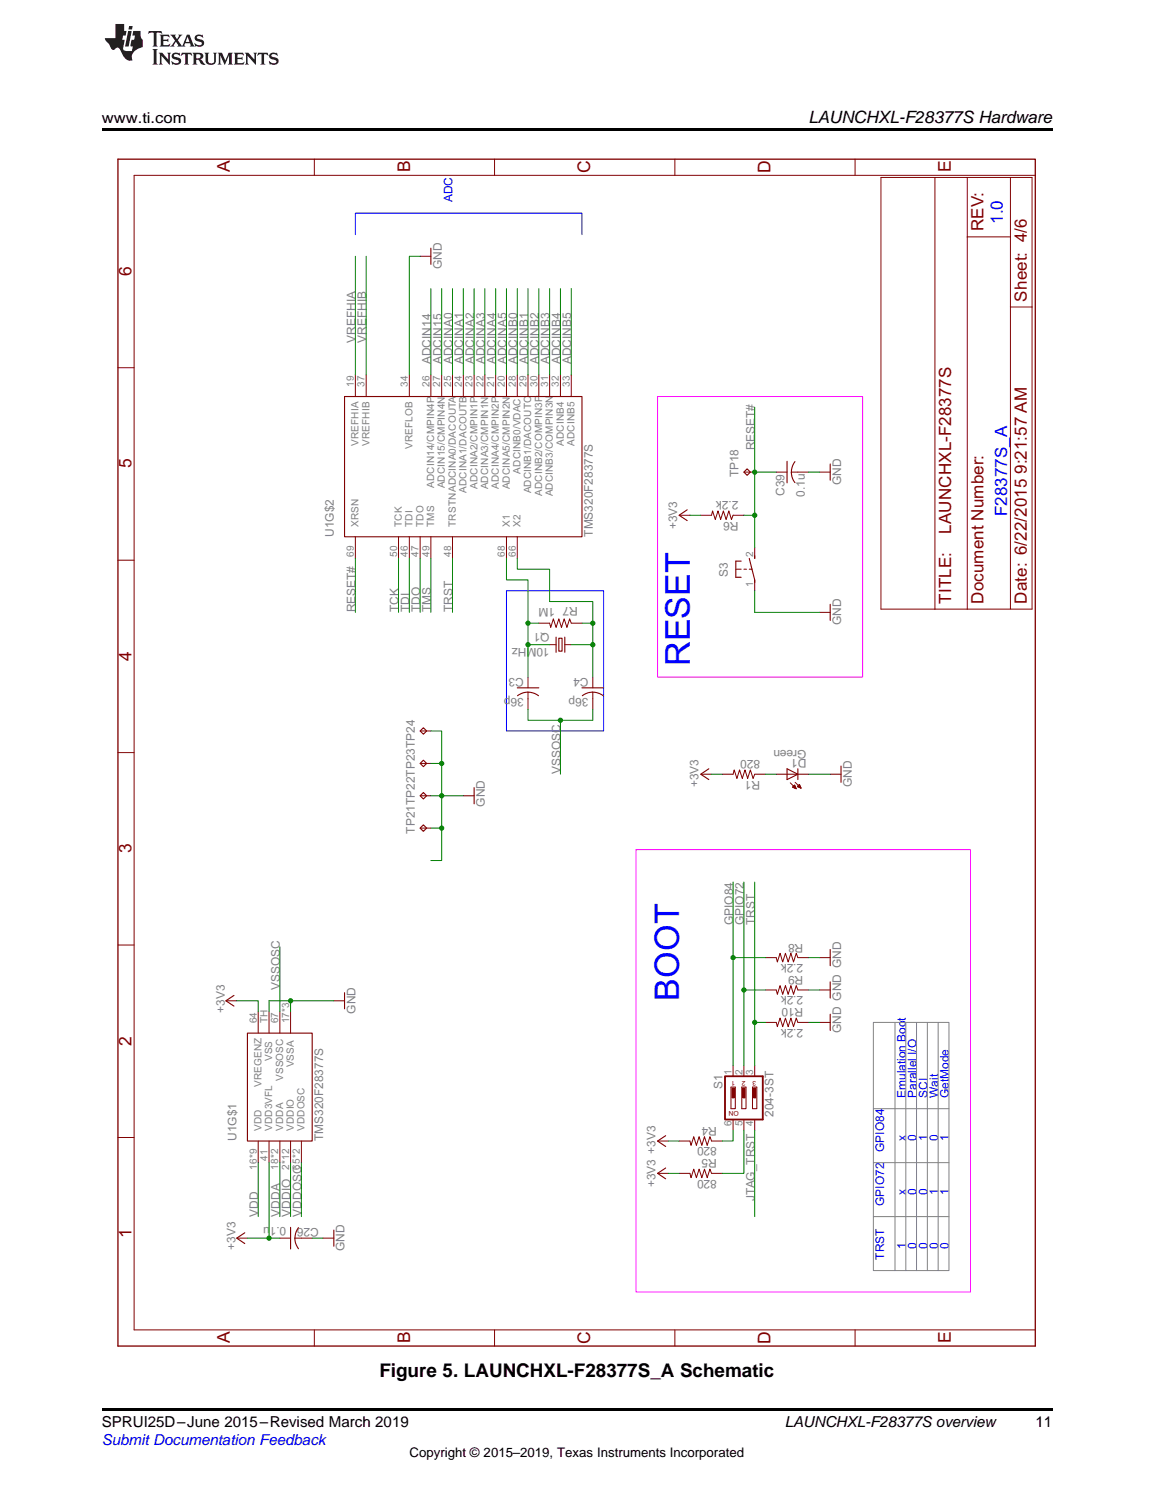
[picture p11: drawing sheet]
<svg xmlns="http://www.w3.org/2000/svg" width="216mm" height="279mm" viewBox="0 0 216 279" stroke-linecap="round" stroke-linejoin="round" font-family="sans-serif">
<path d="M19 263.5h177.8v.6h-177.8z" fill="#000"/>
<path d="M123 74.2h38.4v52.5h-38.4zM119 159h62.6v82.8h-62.6z" fill="none" stroke="#f0f" stroke-width=".19"/>
<path d="M66.5 43.9v-4h42.4v4M94.8 110.6h18.1v26.2h-18.1z" fill="none" stroke="#00f" stroke-width=".19"/>
<path d="M167.4 191.3v46.5" fill="none" stroke="#808080" stroke-width=".19"/>
<g fill="none" stroke="#800000" stroke-width=".19">
<path d="M131.1 96.4h2l.2-.8 .5 1.6 .5-1.6 .5 1.6 .5-1.6 .5 1.6 .6-1.6 .4 1.6 .4-.8h2M100.8 116.6h2l.2 .8 .5-1.6 .5 1.6 .6-1.6 .4 1.6 .6-1.6 .5 1.6 .5-1.6 .3 .8h2M153.3 114.6h2M98.8 126.7v2M98.8 129.5v3.3M102.8 120.6h1.2M105.7 120.6h1.2M110.9 126.7v2M110.9 129.5v3.3M131.1 144.9h2M135.1 144.9h2.1l.2-.8 .5 1.6 .5-1.6 .5 1.6 .5-1.6 .5 1.6 .5-1.6 .5 1.6 .3-.8h2M145.2 144.9h6.1"/>
<path d="M147.9 146.5l1.1 1.1M148.3 147.3h.1M148.4 147.2v.2M148.5 147.1v.3M148.6 147v.4M148.7 146.9l.3 .7-.7-.3zM148.7 147v.5M148.8 146.4l1.1 1.1M148.8 147.2v.3M148.9 147.4v.2M149.3 147.1v.1M149.3 147v.3"/>
<path d="M149.4 146.9v.4M149.5 146.8v.5M149.6 146.8l.3 .7-.7-.3zM149.6 146.9v.5M149.7 147.1v.3M149.8 147.3v.2M155.3 144.9h2M143.2 179.2h2l.2 .8 .5-1.6 .5 1.6 .5-1.6 .6 1.6 .5-1.6 .5 1.6 .5-1.6 .3 .8h2M153.3 179.2h2M143.2 185.3h2l.2 .8 .5-1.6 .5 1.6 .5-1.6 .6 1.6 .5-1.6 .5 1.6 .5-1.6 .3 .8h2M153.3 185.3h2M123 213.5h2"/>
<path d="M123 219.6h2M127.1 213.5h2l.2 .8 .5-1.6 .5 1.6 .5-1.6 .5 1.6 .5-1.6 .5 1.6 .5-1.6 .3 .8h2M127.1 219.6h2l.2 .8 .5-1.6 .5 1.6 .5-1.6 .5 1.6 .5-1.6 .5 1.6 .5-1.6 .3 .8h2M136.8 203.4h.8v4.1h-.8zM138.8 203.4h.8v4.1h-.8zM140.8 203.4h.8v4.1h-.8z"/>
</g>
<g fill="none" stroke="#800000" stroke-width=".21">
<path d="M104 119.2v2.9M104.6 119.4h.6v2.5h-.6zM105.7 119.2v2.9M155.3 113.1v3M96.8 128.7h4M98.8 129.5l-.8 .1-1.2 .6M98.8 129.5l1.2 .3 .7 .4M108.9 128.7h4M110.9 129.5l-.8 .1-1.2 .6M110.9 129.5l1.2 .3 .8 .4M132.6 143.9l-1.5 1 1.5 1M147.2 143.9l2.1 1-2.1 1z"/>
<path d="M149.3 143.9v2M157.3 143.4v3M155.3 177.7v3M155.3 183.8v3M124.5 212.5l-1.5 1 1.5 1.1M124.5 218.6l-1.5 1 1.5 1"/>
</g>
<path d="M135.6 201.4h7.1v8.1h-7.1z" fill="none" stroke="#800000" stroke-width=".34"/>
<path d="M136.9 203.6h.5v1.9h-.5z" fill="#800000"/>
<path d="M136.9 203.6h.5v1.9h-.5z" fill="none" stroke="#800000" stroke-width=".19"/>
<path d="M139 203.6h.4v1.9h-.4z" fill="#800000"/>
<path d="M139 203.6h.4v1.9h-.4z" fill="none" stroke="#800000" stroke-width=".19"/>
<path d="M141 203.6h.4v1.9h-.4z" fill="#800000"/>
<g fill="none" stroke="#800000" stroke-width=".19">
<path d="M58.8 29.8v3M92.5 29.8v3M126.3 29.8v3M160 29.8v3M174.9 33.2v80.8M181 33.2v80.8M189 33.2h-24.2v80.8h24.2M193.7 32.8h-168.6v216.1h168.6M78.6 48h2M181 44.3h8M189 44.3v-11.1h4.1v80.8h-4.1v-56.5M189 57.5h4.1"/>
<path d="M189 44.3v13.2M22.1 68.8h3M66.5 70.2v4M68.5 70.2v4M76.6 70.2v4M80.6 70.2v4M82.6 70.2v4M84.7 70.2v4M86.7 70.2v4M88.7 70.2v4M90.7 70.2v4M92.7 70.2v4"/>
<path d="M94.8 70.2v4M96.8 70.2v4M98.8 70.2v4M100.8 70.2v4M102.8 70.2v4M104.9 70.2v4M106.9 70.2v4M127.1 96.4h2M139.2 88.4h2M145.2 88.4h2M148.1 88.4h3.2M153.3 88.4h2"/>
<path d="M22.1 104.8h3M66.5 100.5v4M74.6 100.5v4M76.6 100.5v4M78.6 100.5v4M80.6 100.5v4M84.7 100.5v4M94.8 100.5v4M96.8 100.5v4M137.7 106.5h1M139.2 106.5h.5M140.2 106.5h.5"/>
<path d="M141.2 102.5v2M141.2 108.5v2.1M78.6 136.8h2M22.1 140.8h3M78.6 155h2M78.6 148.9h2M78.6 142.9h2M86.7 148.9h2M22.1 176.8h3M42.3 187.3h2M48.3 189.3v4M50.3 189.3v4"/>
<path d="M52.4 189.3v4M54.4 189.3v4M62.5 187.3h2M137.2 199.4v2M139.2 199.4v2M141.2 199.4v2M143.2 191.3h2l.2 .8 .5-1.6 .5 1.6 .5-1.6 .6 1.6 .5-1.6 .5 1.6 .5-1.6 .3 .8h2M153.3 191.3h2M22.1 212.9h3M48.3 213.5v4.1M50.3 213.5v4.1M52.4 213.5v4.1"/>
<path d="M54.4 213.5v4.1M56.4 213.5v4.1M137.2 209.5v2M139.2 209.5v2M141 203.6h.4v1.9h-.4zM141.2 209.5v2M44.3 231.7h2M52.4 231.7h2M55.2 231.7h3.2M60.4 231.7h2.1M58.8 248.9v3M92.5 248.9v3"/>
<path d="M126.3 248.9v3M160 248.9v3"/>
</g>
<g fill="none" stroke="#800000" stroke-width=".21">
<path d="M80.6 46.4v3.1M64.5 74.2h44.4v26.3h-44.4zM128.6 95.4l-1.5 1 1.5 1M139.2 88.4l.6-.7 .6 .7-.6 .6zM147.2 86.3v4.1M148 88.4l.3 1.2 .4 .7M148.7 86.4l-.4 .7-.2 1.3M155.3 86.8v3.1M138.7 105h-1v3h1M140.2 104.5l1 4v.5M141.2 104v.5M79.2 136.2l.6 .6-.6 .6-.6-.6z"/>
<path d="M79.2 154.4l.6 .6-.6 .6-.6-.6zM79.2 148.3l.6 .6-.6 .6-.6-.6zM79.2 142.3l.6 .6-.6 .6-.6-.6zM88.7 147.4v3M43.8 186.3l-1.5 1 1.5 1M46.3 193.3h12.1v20.2h-12.1zM64.5 185.8v3M155.3 189.8v3M45.8 230.7l-1.5 1 1.5 1M54.4 229.7v4M55.2 231.7l.1 .9 .5 1.1M55.8 229.7l-.4 .8-.2 1.2"/>
<path d="M62.5 230.2v3"/>
</g>
<path d="M22.1 29.8h171.6v222.1h-171.6z" fill="none" stroke="#800000" stroke-width=".25"/>
<path d="M78.6 48h-2v22.2M141.2 110.6v4h12.1M80.6 136.8h2v24.2h-2M80.6 142.9h2M151.3 144.9h4M151.3 179.2h2M151.3 185.3h2M151.3 191.3h2" fill="none" stroke="#008000" stroke-width=".19"/>
<circle cx="82.6" cy="142.9" r=".4" fill="#008000"/>
<g fill="none" stroke="#008000" stroke-width=".19">
<path d="M80.6 148.9h2"/>
<circle cx="82.6" cy="142.9" r=".4"/>
</g>
<circle cx="82.6" cy="148.9" r=".4" fill="#008000"/>
<g fill="none" stroke="#008000" stroke-width=".19">
<path d="M80.6 155h2"/>
<circle cx="82.6" cy="148.9" r=".4"/>
</g>
<circle cx="82.6" cy="155" r=".4" fill="#008000"/>
<g fill="none" stroke="#008000" stroke-width=".19">
<path d="M151.3 88.4h2M82.6 148.9h4.1M54.4 187.3v2M62.5 187.3h-12.2v2"/>
<circle cx="82.6" cy="155" r=".4"/>
</g>
<circle cx="54.4" cy="187.3" r=".4" fill="#008000"/>
<g fill="none" stroke="#008000" stroke-width=".19">
<path d="M129.1 96.4h2M133.1 144.9h2M50.3 217.6v14.1h2.1M125 213.5h2.1M125 219.6h2.1M46.3 231.7h4M58.4 231.7h2"/>
<circle cx="54.4" cy="187.3" r=".4"/>
</g>
<circle cx="50.3" cy="231.7" r=".4" fill="#008000"/>
<g fill="none" stroke="#008000" stroke-width=".19">
<path d="M74.6 104.5v10.1M76.6 104.5v10.1M78.6 104.5v10.1M80.6 104.5v10.1M100.8 116.6h-2v10.1M98.8 120.6h4M44.3 187.3h4v2"/>
<circle cx="50.3" cy="231.7" r=".4"/>
</g>
<circle cx="98.8" cy="120.6" r=".4" fill="#008000"/>
<circle cx="98.8" cy="120.6" r=".4" fill="none" stroke="#008000" stroke-width=".19"/>
<circle cx="98.8" cy="116.6" r=".4" fill="#008000"/>
<g fill="none" stroke="#008000" stroke-width=".19">
<path d="M94.8 104.5v4h4v8.1M102.8 112.6h8.1v14.1M108.9 116.6h2M106.9 120.6h4"/>
<circle cx="98.8" cy="116.6" r=".4"/>
</g>
<circle cx="110.9" cy="120.6" r=".4" fill="#008000"/>
<circle cx="110.9" cy="120.6" r=".4" fill="none" stroke="#008000" stroke-width=".19"/>
<circle cx="110.9" cy="116.6" r=".4" fill="#008000"/>
<g fill="none" stroke="#008000" stroke-width=".19">
<path d="M96.8 104.5v2h6v6.1M141.2 165.1v26.2M143.2 191.3h-2v8.1"/>
<circle cx="110.9" cy="116.6" r=".4"/>
</g>
<circle cx="141.2" cy="191.3" r=".4" fill="#008000"/>
<g fill="none" stroke="#008000" stroke-width=".19">
<path d="M141.2 88.4v8h-2M141.2 96.4v6.1M84.7 104.5v10.1"/>
<circle cx="141.2" cy="191.3" r=".4"/>
</g>
<circle cx="141.2" cy="96.4" r=".4" fill="#008000"/>
<g fill="none" stroke="#008000" stroke-width=".19">
<path d="M141.2 76.2v12.2"/>
<circle cx="141.2" cy="96.4" r=".4"/>
</g>
<circle cx="141.2" cy="88.4" r=".4" fill="#008000"/>
<g fill="none" stroke="#008000" stroke-width=".19">
<path d="M80.6 54v16.2M82.6 54v16.2M84.7 54v16.2M86.7 54v16.2M88.7 54v16.2M90.7 54v16.2M92.7 54v16.2M94.8 54v16.2M96.8 54v16.2M98.8 54v16.2M100.8 54v16.2M102.8 54v16.2"/>
<path d="M104.9 54v16.2M106.9 54v16.2M141.2 88.4h4M66.5 104.5v10.1M143.2 144.9h2M137.2 179.2h6M137.2 165.1v34.3M54.4 217.6v10.1M137.2 211.5v2h-2.1M139.2 211.5v8.1h-4.1M141.2 211.5v16.2"/>
<circle cx="141.2" cy="88.4" r=".4"/>
</g>
<circle cx="137.2" cy="179.2" r=".4" fill="#008000"/>
<g fill="none" stroke="#008000" stroke-width=".19">
<path d="M139.2 165.1v34.3M139.2 185.3h4"/>
<circle cx="137.2" cy="179.2" r=".4"/>
</g>
<circle cx="139.2" cy="185.3" r=".4" fill="#008000"/>
<g fill="none" stroke="#008000" stroke-width=".19">
<path d="M66.5 48v22.2M68.5 48v22.2M98.8 132.8v2h12.1v-2M104.9 134.8v10.1M52.4 177.2v12.1M48.3 217.6v10.1M52.4 217.6v10.1M56.4 217.6v10.1"/>
<circle cx="139.2" cy="185.3" r=".4"/>
</g>
<circle cx="104.9" cy="134.8" r=".4" fill="#008000"/>
<circle cx="104.9" cy="134.8" r=".4" fill="none" stroke="#008000" stroke-width=".19"/>
<path d="M163.4 191.3h14.1v46.5h-14.1zM169.5 191.3v46.5M171.5 191.3v46.5M173.5 191.3v46.5M175.5 191.3v46.5M163.4 217.6h14.1M163.4 207.5h14.1M163.4 227.7h14.1" fill="none" stroke="#808080" stroke-width=".19"/>
<path d="M19 24h177.8v.6h-177.8z" fill="#000"/>
<g fill="#231f20">
<path d="M27.8 5.8l-.1 .6a.77 .77 0 0 1 1.1-.1v2.1l-.3 .3h1l-.2-.3v-2.3a.99 .99 0 0 1 1 .3l-.1-.6zM29.9 6.5l.2 .4v1.5l-.2 .3h1.8l.1-.5a1.12 1.12 0 0 1-1.2 .2v-.7h.5l.4 .2v-.7l-.4 .2h-.5v-.5l.1-.1a.96 .96 0 0 1 1 .2l-.1-.5zM31.9 6.5l.9 1.1-1 1.1h.9l-.2-.2 .4-.7 .5 .7-.2 .2h1.5l-.2-.2 .1-.4h.9l.2 .4-.2 .2h.9l-.2-.3-.7-1.9h-.5l-.9 2.1-.8-1.1 .8-1h-.8l.2 .1v.2l-.4 .5-.4-.6 .2-.2zM35.1 6.9l.4 .9h-.8zM36.6 6.6a.63 .63 0 0 0-.2 .7 .63 .63 0 0 0 .6 .4l.6 .2 .2 .2a.75 .75 0 0 1-.8 .4 .75 .75 0 0 1-.6-.5l.1 .7 .2-.1a.89 .89 0 0 0 1 .1 .89 .89 0 0 0 .5-.9 1.4 1.4 0 0 0-1.3-.6v-.3a1.04 1.04 0 0 1 1.1 .2l-.1-.6-.2 .1-.5-.1zM28.5 9.2l.3 .3v2.2l-.3 .4h1l-.2-.4v-2.2l.2-.3zM29.7 9.9l.2 .3v1.5l-.2 .4h.7l-.2-.4v-1.3l1.6 1.7v-1.9l.2-.3h-.7l.2 .3v.9l-1.1-1.2zM32.3 10a.62 .62 0 0 0-.2 .7 .62 .62 0 0 0 .6 .4l.6 .2 .2 .2a.76 .76 0 0 1-.8 .4 .76 .76 0 0 1-.6-.5l.1 .7 .2-.1a.89 .89 0 0 0 1 .1 .89 .89 0 0 0 .4-.9 1.4 1.4 0 0 0-1.2-.6v-.3a1.04 1.04 0 0 1 1.1 .1l-.1-.5-.2 .1-.5-.2zM34 9.9l-.1 .6a.61 .61 0 0 1 .7-.3l.1 1.5-.3 .4h1l-.3-.4 .1-1.5a.63 .63 0 0 1 .7 .3l-.1-.6zM36 9.9l.2 .3v1.5l-.2 .4h.9l-.2-.2v-.7h.4l.2 .2a.76 .76 0 0 0 1.1 .6l-1-.9a.58 .58 0 0 0 .6-.6 .58 .58 0 0 0-.5-.6zM36.7 10.2l.1-.1a.45 .45 0 0 1 .6 .1 .45 .45 0 0 1 .1 .5l-.2 .2h-.6zM38.2 9.9l.2 .2a2.17 2.17 0 0 0 .4 1.9 .99 .99 0 0 0 1.6-.7v-1.1l.2-.3h-.7l.1 .2a1.92 1.92 0 0 1-.1 1.7 .6 .6 0 0 1-1-.5v-1.1l.2-.3zM40.7 9.9l.2 .3v1.5l-.2 .4h.7l-.2-.4v-1.4l.8 1.8 .9-1.8v1.4l-.2 .4h.9l-.3-.4v-1.5l.3-.3h-.8l-.6 1.4-.7-1.4zM43.7 9.9l.3 .3v1.5l-.3 .4h1.9l.1-.6a1.12 1.12 0 0 1-1.2 .3l-.1-.7h.6l.4 .1v-.6l-.4 .2h-.6v-.5l.2-.2a.96 .96 0 0 1 1 .3l-.1-.5zM45.8 9.9l.2 .3v1.5l-.2 .4h.8l-.3-.4v-1.3l1.6 1.7v-1.9l.2-.3h-.7l.2 .3v.9l-1.1-1.2zM48.3 9.9l-.1 .6a.61 .61 0 0 1 .7-.3v1.5l-.2 .4h.9l-.2-.4v-1.5a.63 .63 0 0 1 .8 .3l-.1-.6zM50.6 10a.62 .62 0 0 0-.2 .7 .62 .62 0 0 0 .6 .4l.6 .2 .1 .2a.76 .76 0 0 1-.7 .4 .76 .76 0 0 1-.6-.5l.1 .7 .2-.1a.89 .89 0 0 0 1 .1 .89 .89 0 0 0 .4-.9 1.4 1.4 0 0 0-1.2-.6l-.1-.3a1.04 1.04 0 0 1 1.2 .1l-.2-.5-.1 .1-.5-.2z"/>
<path d="M21.6 4.5v2.6h-2l.1 .4 .8 .9a.91 .91 0 0 0 .9 .9 .56 .56 0 0 1 .5-.4 .56 .56 0 0 1 .5 .3l.4 .8a1.53 1.53 0 0 0 2 1.3 1.54 1.54 0 0 1 1-2.1l.9-.4-.1-1.4a1.52 1.52 0 0 1-.3-1.6h-1.4l-.1 .9h.5l-.2 .8h-.5l-.2 .9v.2l.4 .1-.1 .9a1.93 1.93 0 0 1-1.6-.3l.2-1.8h-.4l.1-.8h.5l.2-.9h-.5v-1.3zM24 5.8l-.6 2.9h.7l.5-2.9zM24.2 4.9l-.2 .6h.7l.1-.6z"/>
</g>
<g font-size="6.4" fill="#00f">
<text x="129.1" y="124.7" transform="rotate(-90 129.1 124.7)">RESET</text>
<text x="127.1" y="187.3" transform="rotate(-90 127.1 187.3)">BOOT</text>
</g>
<text font-size="3.5" x="71" y="257.6">Figure 5. LAUNCHXL-F28377S_A Schematic</text>
<g font-size="3.3" fill="#800000">
<text x="43" y="32.3" transform="rotate(-90 43 32.3)">A</text>
<text x="76.7" y="32.3" transform="rotate(-90 76.7 32.3)">B</text>
<text x="110.4" y="32.4" transform="rotate(-90 110.4 32.4)">C</text>
<text x="144.2" y="32.4" transform="rotate(-90 144.2 32.4)">D</text>
<text x="177.9" y="32.3" transform="rotate(-90 177.9 32.3)">E</text>
<text x="24.6" y="51.6" transform="rotate(-90 24.6 51.6)">6</text>
<text x="24.6" y="87.6" transform="rotate(-90 24.6 87.6)">5</text>
<text x="24.6" y="123.6" transform="rotate(-90 24.6 123.6)">4</text>
<text x="24.6" y="159.7" transform="rotate(-90 24.6 159.7)">3</text>
<text x="24.6" y="195.7" transform="rotate(-90 24.6 195.7)">2</text>
<text x="24.6" y="231.7" transform="rotate(-90 24.6 231.7)">1</text>
<text x="43" y="251.4" transform="rotate(-90 43 251.4)">A</text>
<text x="76.7" y="251.4" transform="rotate(-90 76.7 251.4)">B</text>
<text x="110.4" y="251.4" transform="rotate(-90 110.4 251.4)">C</text>
<text x="144.2" y="251.4" transform="rotate(-90 144.2 251.4)">D</text>
<text x="177.9" y="251.4" transform="rotate(-90 177.9 251.4)">E</text>
</g>
<text font-size="3.2" x="151.2" y="23">LAUNCHXL-F28377S Hardware</text>
<g font-size="3.2" fill="#00f">
<text x="187.6" y="41.9" transform="rotate(-90 187.6 41.9)">1.0</text>
<text x="188.4" y="96.6" transform="rotate(-90 188.4 96.6)">F28377S_A</text>
</g>
<g font-size="3.2" fill="#800000">
<text x="184" y="43.3" transform="rotate(-90 184 43.3)">REV:</text>
<text x="192.1" y="56.4" transform="rotate(-90 192.1 56.4)">Sheet: 4/6</text>
<text x="177.9" y="99.8" transform="rotate(-90 177.9 99.8)">LAUNCHXL-F28377S</text>
<text x="177.9" y="113" transform="rotate(-90 177.9 113)">TITLE:</text>
<text x="184" y="113" transform="rotate(-90 184 113)">Document Number:</text>
<text x="192.1" y="113" transform="rotate(-90 192.1 113)">Date: 6/22/2015 9:21:57 AM</text>
</g>
<g font-size="2.8">
<text x="19" y="23">www.ti.com</text>
<text x="19" y="267.1">SPRUI25D–June 2015–Revised March 2019</text>
<text x="146.8" y="267.1">LAUNCHXL-F28377S overview</text>
<text x="193.7" y="267">11</text>
</g>
<text font-size="2.8" fill="#00f" x="19" y="270.4">Submit Documentation Feedback</text>
<text font-size="2.5" x="76.6" y="272.7">Copyright © 2015–2019, Texas Instruments Incorporated</text>
<g font-size="2.2" fill="#00f">
<text x="84.7" y="37.9" transform="rotate(-90 84.7 37.9)">ADC</text>
<text x="169.5" y="205.5" transform="rotate(-90 169.5 205.5)">Emulation Boot</text>
<text x="171.5" y="205.5" transform="rotate(-90 171.5 205.5)">Parallel I/O</text>
<text x="173.5" y="205.5" transform="rotate(-90 173.5 205.5)">SCI</text>
<text x="175.5" y="205.5" transform="rotate(-90 175.5 205.5)">Wait</text>
<text x="177.5" y="205.5" transform="rotate(-90 177.5 205.5)">GetMode</text>
<text x="165.4" y="215.6" transform="rotate(-90 165.4 215.6)">GPIO84</text>
<text x="169.5" y="213.5" transform="rotate(-90 169.5 213.5)">x</text>
<text x="171.5" y="213.5" transform="rotate(-90 171.5 213.5)">0</text>
<text x="173.5" y="213.5" transform="rotate(-90 173.5 213.5)">1</text>
<text x="175.5" y="213.5" transform="rotate(-90 175.5 213.5)">0</text>
<text x="177.5" y="213.5" transform="rotate(-90 177.5 213.5)">1</text>
<text x="165.4" y="225.6" transform="rotate(-90 165.4 225.6)">GPIO72</text>
<text x="169.5" y="223.6" transform="rotate(-90 169.5 223.6)">x</text>
<text x="171.5" y="223.6" transform="rotate(-90 171.5 223.6)">0</text>
<text x="173.5" y="223.6" transform="rotate(-90 173.5 223.6)">0</text>
<text x="175.5" y="223.6" transform="rotate(-90 175.5 223.6)">1</text>
<text x="177.5" y="223.6" transform="rotate(-90 177.5 223.6)">1</text>
<text x="169.5" y="233.7" transform="rotate(-90 169.5 233.7)">1</text>
<text x="171.5" y="233.7" transform="rotate(-90 171.5 233.7)">0</text>
<text x="173.5" y="233.7" transform="rotate(-90 173.5 233.7)">0</text>
<text x="175.5" y="233.7" transform="rotate(-90 175.5 233.7)">0</text>
<text x="177.5" y="233.7" transform="rotate(-90 177.5 233.7)">0</text>
<text x="165.4" y="235.7" transform="rotate(-90 165.4 235.7)">TRST</text>
</g>
<g font-size="2.2" fill="#808080">
<text x="82.6" y="50.4" transform="rotate(-90 82.6 50.4)">GND</text>
<text x="66.5" y="64.1" transform="rotate(-90 66.5 64.1)">VREFHIA</text>
<text x="68.5" y="64.1" transform="rotate(-90 68.5 64.1)">VREFHIB</text>
<text x="80.6" y="68.1" transform="rotate(-90 80.6 68.1)">ADCIN14</text>
<text x="82.6" y="68.1" transform="rotate(-90 82.6 68.1)">ADCIN15</text>
<text x="84.7" y="68.1" transform="rotate(-90 84.7 68.1)">ADCINA0</text>
<text x="86.7" y="68.1" transform="rotate(-90 86.7 68.1)">ADCINA1</text>
<text x="88.7" y="68.1" transform="rotate(-90 88.7 68.1)">ADCINA2</text>
<text x="90.7" y="68.1" transform="rotate(-90 90.7 68.1)">ADCINA3</text>
<text x="92.7" y="68.1" transform="rotate(-90 92.7 68.1)">ADCINA4</text>
<text x="94.8" y="68.1" transform="rotate(-90 94.8 68.1)">ADCINA5</text>
<text x="96.8" y="68.1" transform="rotate(-90 96.8 68.1)">ADCINB0</text>
<text x="98.8" y="68.1" transform="rotate(-90 98.8 68.1)">ADCINB1</text>
<text x="100.8" y="68.1" transform="rotate(-90 100.8 68.1)">ADCINB2</text>
<text x="102.8" y="68.1" transform="rotate(-90 102.8 68.1)">ADCINB3</text>
<text x="104.9" y="68.1" transform="rotate(-90 104.9 68.1)">ADCINB4</text>
<text x="106.9" y="68.1" transform="rotate(-90 106.9 68.1)">ADCINB5</text>
<text x="138.2" y="89.3" transform="rotate(-90 138.2 89.3)">TP18</text>
<text x="141.2" y="84.3" transform="rotate(-90 141.2 84.3)">RESET#</text>
<text x="138.2" y="93.8" transform="rotate(-180 138.2 93.8)">2.2k</text>
<text x="146.8" y="92.8" transform="rotate(-90 146.8 92.8)">C39</text>
<text x="150.6" y="93" transform="rotate(-90 150.6 93)">0.1u</text>
<text x="157.4" y="90.7" transform="rotate(-90 157.4 90.7)">GND</text>
<text x="62.4" y="100.5" transform="rotate(-90 62.4 100.5)">U1G$2</text>
<text x="110.9" y="100.5" transform="rotate(-90 110.9 100.5)">TMS320F28377S</text>
<text x="126.7" y="99" transform="rotate(-90 126.7 99)">+3V3</text>
<text x="138.2" y="97.6" transform="rotate(-180 138.2 97.6)">R6</text>
<text x="103.8" y="113.8" transform="rotate(-180 103.8 113.8)">1M</text>
<text x="108.1" y="113.6" transform="rotate(-180 108.1 113.6)">R7</text>
<text x="136.2" y="108" transform="rotate(-90 136.2 108)">S3</text>
<text x="66.5" y="114.6" transform="rotate(-90 66.5 114.6)">RESET#</text>
<text x="74.6" y="114.6" transform="rotate(-90 74.6 114.6)">TCK</text>
<text x="76.6" y="114.6" transform="rotate(-90 76.6 114.6)">TDI</text>
<text x="78.6" y="114.6" transform="rotate(-90 78.6 114.6)">TDO</text>
<text x="80.6" y="114.6" transform="rotate(-90 80.6 114.6)">TMS</text>
<text x="84.7" y="114.6" transform="rotate(-90 84.7 114.6)">TRST</text>
<text x="102.8" y="118.4" transform="rotate(-180 102.8 118.4)">Q1</text>
<text x="157.4" y="117" transform="rotate(-90 157.4 117)">GND</text>
<text x="102.8" y="121.2" transform="rotate(-180 102.8 121.2)">10MHz</text>
<text x="98" y="130.6" transform="rotate(-180 98 130.6)">36p</text>
<text x="98" y="126.8" transform="rotate(-180 98 126.8)">C3</text>
<text x="110.1" y="130.6" transform="rotate(-180 110.1 130.6)">36p</text>
<text x="110.1" y="126.8" transform="rotate(-180 110.1 126.8)">C4</text>
<text x="142.2" y="142.3" transform="rotate(-180 142.2 142.3)">820</text>
<text x="150.9" y="140.3" transform="rotate(-180 150.9 140.3)">Green</text>
<text x="150.9" y="142.1" transform="rotate(-180 150.9 142.1)">D1</text>
<text x="104.9" y="144.9" transform="rotate(-90 104.9 144.9)">VSSOSC</text>
<text x="130.7" y="147.3" transform="rotate(-90 130.7 147.3)">+3V3</text>
<text x="142.2" y="146.1" transform="rotate(-180 142.2 146.1)">R1</text>
<text x="159.4" y="147.3" transform="rotate(-90 159.4 147.3)">GND</text>
<text x="77.6" y="156" transform="rotate(-90 77.6 156)">TP21TP22TP23TP24</text>
<text x="90.7" y="150.9" transform="rotate(-90 90.7 150.9)">GND</text>
<text x="137.2" y="173.1" transform="rotate(-90 137.2 173.1)">GPIO84</text>
<text x="139.2" y="173.1" transform="rotate(-90 139.2 173.1)">GPIO72</text>
<text x="141.2" y="173.1" transform="rotate(-90 141.2 173.1)">TRST</text>
<text x="150.3" y="176.6" transform="rotate(-180 150.3 176.6)">R8</text>
<text x="52.4" y="185.3" transform="rotate(-90 52.4 185.3)">VSSOSC</text>
<text x="150.3" y="180.4" transform="rotate(-180 150.3 180.4)">2.2k</text>
<text x="150.3" y="182.7" transform="rotate(-180 150.3 182.7)">R9</text>
<text x="42.1" y="189.5" transform="rotate(-90 42.1 189.5)">+3V3</text>
<text x="66.5" y="189.7" transform="rotate(-90 66.5 189.7)">GND</text>
<text x="150.3" y="186.5" transform="rotate(-180 150.3 186.5)">2.2k</text>
<text x="150.3" y="188.7" transform="rotate(-180 150.3 188.7)">R10</text>
<text x="150.3" y="192.5" transform="rotate(-180 150.3 192.5)">2.2k</text>
<text x="157.4" y="193.3" transform="rotate(-90 157.4 193.3)">GND GND GND</text>
<text x="135.1" y="203.8" transform="rotate(-90 135.1 203.8)">S1</text>
<text x="144.7" y="209" transform="rotate(-90 144.7 209)">204-3ST</text>
<text x="44.3" y="213.5" transform="rotate(-90 44.3 213.5)">U1G$1</text>
<text x="60.4" y="213.5" transform="rotate(-90 60.4 213.5)">TMS320F28377S</text>
<text x="134.1" y="214.7" transform="rotate(-180 134.1 214.7)">820</text>
<text x="134.1" y="210.9" transform="rotate(-180 134.1 210.9)">R4</text>
<text x="134.1" y="220.8" transform="rotate(-180 134.1 220.8)">820</text>
<text x="134.1" y="217" transform="rotate(-180 134.1 217)">R5</text>
<text x="48.3" y="227.7" transform="rotate(-90 48.3 227.7)">VDD</text>
<text x="52.4" y="227.7" transform="rotate(-90 52.4 227.7)">VDDA</text>
<text x="54.4" y="227.7" transform="rotate(-90 54.4 227.7)">VDDIO</text>
<text x="56.4" y="227.7" transform="rotate(-90 56.4 227.7)">VDDOSC</text>
<text x="122.6" y="222.2" transform="rotate(-90 122.6 222.2)">+3V3 +3V3</text>
<text x="141.2" y="224.7" transform="rotate(-90 141.2 224.7)">JTAG_TRST</text>
<text x="44.1" y="233.9" transform="rotate(-90 44.1 233.9)">+3V3</text>
<text x="53.6" y="229.6" transform="rotate(-180 53.6 229.6)">0.1u</text>
<text x="59.6" y="229.8" transform="rotate(-180 59.6 229.8)">C26</text>
<text x="64.5" y="234.1" transform="rotate(-90 64.5 234.1)">GND</text>
</g>
<g font-size="1.9" fill="#808080">
<text x="66.2" y="72.3" transform="rotate(-90 66.2 72.3)">19</text>
<text x="68.2" y="72.3" transform="rotate(-90 68.2 72.3)">37</text>
<text x="76.3" y="72.3" transform="rotate(-90 76.3 72.3)">34</text>
<text x="80.3" y="72.3" transform="rotate(-90 80.3 72.3)">26</text>
<text x="82.4" y="72.3" transform="rotate(-90 82.4 72.3)">27</text>
<text x="84.4" y="72.3" transform="rotate(-90 84.4 72.3)">25</text>
<text x="86.4" y="72.3" transform="rotate(-90 86.4 72.3)">24</text>
<text x="88.4" y="72.3" transform="rotate(-90 88.4 72.3)">23</text>
<text x="90.4" y="72.3" transform="rotate(-90 90.4 72.3)">22</text>
<text x="92.5" y="72.3" transform="rotate(-90 92.5 72.3)">21</text>
<text x="94.5" y="72.3" transform="rotate(-90 94.5 72.3)">20</text>
<text x="96.5" y="72.3" transform="rotate(-90 96.5 72.3)">28</text>
<text x="98.5" y="72.3" transform="rotate(-90 98.5 72.3)">29</text>
<text x="100.5" y="72.3" transform="rotate(-90 100.5 72.3)">30</text>
<text x="102.6" y="72.3" transform="rotate(-90 102.6 72.3)">31</text>
<text x="104.6" y="72.3" transform="rotate(-90 104.6 72.3)">32</text>
<text x="106.6" y="72.3" transform="rotate(-90 106.6 72.3)">33</text>
<text x="67.1" y="83.4" transform="rotate(-90 67.1 83.4)">VREFHIA</text>
<text x="69.1" y="83.4" transform="rotate(-90 69.1 83.4)">VREFHIB</text>
<text x="105.5" y="83.4" transform="rotate(-90 105.5 83.4)">ADCINB4</text>
<text x="107.5" y="83.4" transform="rotate(-90 107.5 83.4)">ADCINB5</text>
<text x="77.2" y="84" transform="rotate(-90 77.2 84)">VREFLOB</text>
<text x="97.4" y="88.6" transform="rotate(-90 97.4 88.6)">ADCINB0/VDAC</text>
<text x="81.2" y="91.3" transform="rotate(-90 81.2 91.3)">ADCIN14/CMPIN4P</text>
<text x="83.2" y="91.4" transform="rotate(-90 83.2 91.4)">ADCIN15/CMPIN4N</text>
<text x="87.3" y="92.2" transform="rotate(-90 87.3 92.2)">ADCINA1/DACOUTB</text>
<text x="89.3" y="91.5" transform="rotate(-90 89.3 91.5)">ADCINA2/CMPIN1P</text>
<text x="91.3" y="91.6" transform="rotate(-90 91.3 91.6)">ADCINA3/CMPIN1N</text>
<text x="93.3" y="91.5" transform="rotate(-90 93.3 91.5)">ADCINA4/CMPIN2P</text>
<text x="95.4" y="91.6" transform="rotate(-90 95.4 91.6)">ADCINA5/CMPIN2N</text>
<text x="99.4" y="92.3" transform="rotate(-90 99.4 92.3)">ADCINB1/DACOUTC</text>
<text x="101.4" y="92.8" transform="rotate(-90 101.4 92.8)">ADCINB2/COMPIN3P</text>
<text x="103.4" y="92.9" transform="rotate(-90 103.4 92.9)">ADCINB3/COMPIN3N</text>
<text x="67.1" y="98.6" transform="rotate(-90 67.1 98.6)">XRSN</text>
<text x="75.2" y="98.6" transform="rotate(-90 75.2 98.6)">TCK</text>
<text x="77.2" y="98.6" transform="rotate(-90 77.2 98.6)">TDI</text>
<text x="79.2" y="98.6" transform="rotate(-90 79.2 98.6)">TDO</text>
<text x="81.2" y="98.6" transform="rotate(-90 81.2 98.6)">TMS</text>
<text x="85.3" y="98.6" transform="rotate(-90 85.3 98.6)">TRSTNADCINA0/DACOUTA</text>
<text x="95.4" y="98.6" transform="rotate(-90 95.4 98.6)">X1</text>
<text x="97.4" y="98.6" transform="rotate(-90 97.4 98.6)">X2</text>
<text x="66.2" y="104.2" transform="rotate(-90 66.2 104.2)">69</text>
<text x="74.3" y="104.2" transform="rotate(-90 74.3 104.2)">50</text>
<text x="76.3" y="104.2" transform="rotate(-90 76.3 104.2)">46</text>
<text x="78.3" y="104.2" transform="rotate(-90 78.3 104.2)">47</text>
<text x="80.3" y="104.2" transform="rotate(-90 80.3 104.2)">49</text>
<text x="84.4" y="104.2" transform="rotate(-90 84.4 104.2)">48</text>
<text x="94.5" y="104.2" transform="rotate(-90 94.5 104.2)">68</text>
<text x="96.5" y="104.2" transform="rotate(-90 96.5 104.2)">66</text>
<text x="140.9" y="104.2" transform="rotate(-90 140.9 104.2)">2</text>
<text x="140.9" y="109.8" transform="rotate(-90 140.9 109.8)">1</text>
<text x="48" y="191.5" transform="rotate(-90 48 191.5)">64</text>
<text x="50.1" y="191.5" transform="rotate(-90 50.1 191.5)">TH</text>
<text x="52.1" y="191.5" transform="rotate(-90 52.1 191.5)">67</text>
<text x="54.1" y="191.5" transform="rotate(-90 54.1 191.5)">17*3</text>
<text x="48.9" y="203.4" transform="rotate(-90 48.9 203.4)">VREGENZ</text>
<text x="50.9" y="198.6" transform="rotate(-90 50.9 198.6)">VSS</text>
<text x="53" y="202.3" transform="rotate(-90 53 202.3)">VSSOSC</text>
<text x="55" y="199.7" transform="rotate(-90 55 199.7)">VSSA</text>
<text x="136.9" y="201.1" transform="rotate(-90 136.9 201.1)">1</text>
<text x="138.9" y="201.1" transform="rotate(-90 138.9 201.1)">2</text>
<text x="140.9" y="201.1" transform="rotate(-90 140.9 201.1)">3</text>
<text x="48.9" y="211.7" transform="rotate(-90 48.9 211.7)">VDD</text>
<text x="50.9" y="211.7" transform="rotate(-90 50.9 211.7)">VDD3VFL</text>
<text x="53" y="211.7" transform="rotate(-90 53 211.7)">VDDA</text>
<text x="55" y="211.7" transform="rotate(-90 55 211.7)">VDDIO</text>
<text x="57" y="211.7" transform="rotate(-90 57 211.7)">VDDOSC</text>
<text x="136.9" y="210.7" transform="rotate(-90 136.9 210.7)">6</text>
<text x="138.9" y="210.7" transform="rotate(-90 138.9 210.7)">5</text>
<text x="140.9" y="210.7" transform="rotate(-90 140.9 210.7)">4</text>
<text x="48" y="218.9" transform="rotate(-90 48 218.9)">16*9</text>
<text x="50.1" y="217.3" transform="rotate(-90 50.1 217.3)">41</text>
<text x="52.1" y="218.9" transform="rotate(-90 52.1 218.9)">18*2</text>
<text x="54.1" y="218.9" transform="rotate(-90 54.1 218.9)">2*12</text>
<text x="56.1" y="218.9" transform="rotate(-90 56.1 218.9)">65*2</text>
</g>
<g font-size="1.2" fill="#800000">
<text x="137.6" y="202.2" transform="rotate(-180 137.6 202.2)">1</text>
<text x="139.5" y="202.2" transform="rotate(-180 139.5 202.2)">2</text>
<text x="141.5" y="202.2" transform="rotate(-180 141.5 202.2)">3</text>
<text x="138.2" y="207.9" transform="rotate(-180 138.2 207.9)">ON</text>
</g>
</svg>
